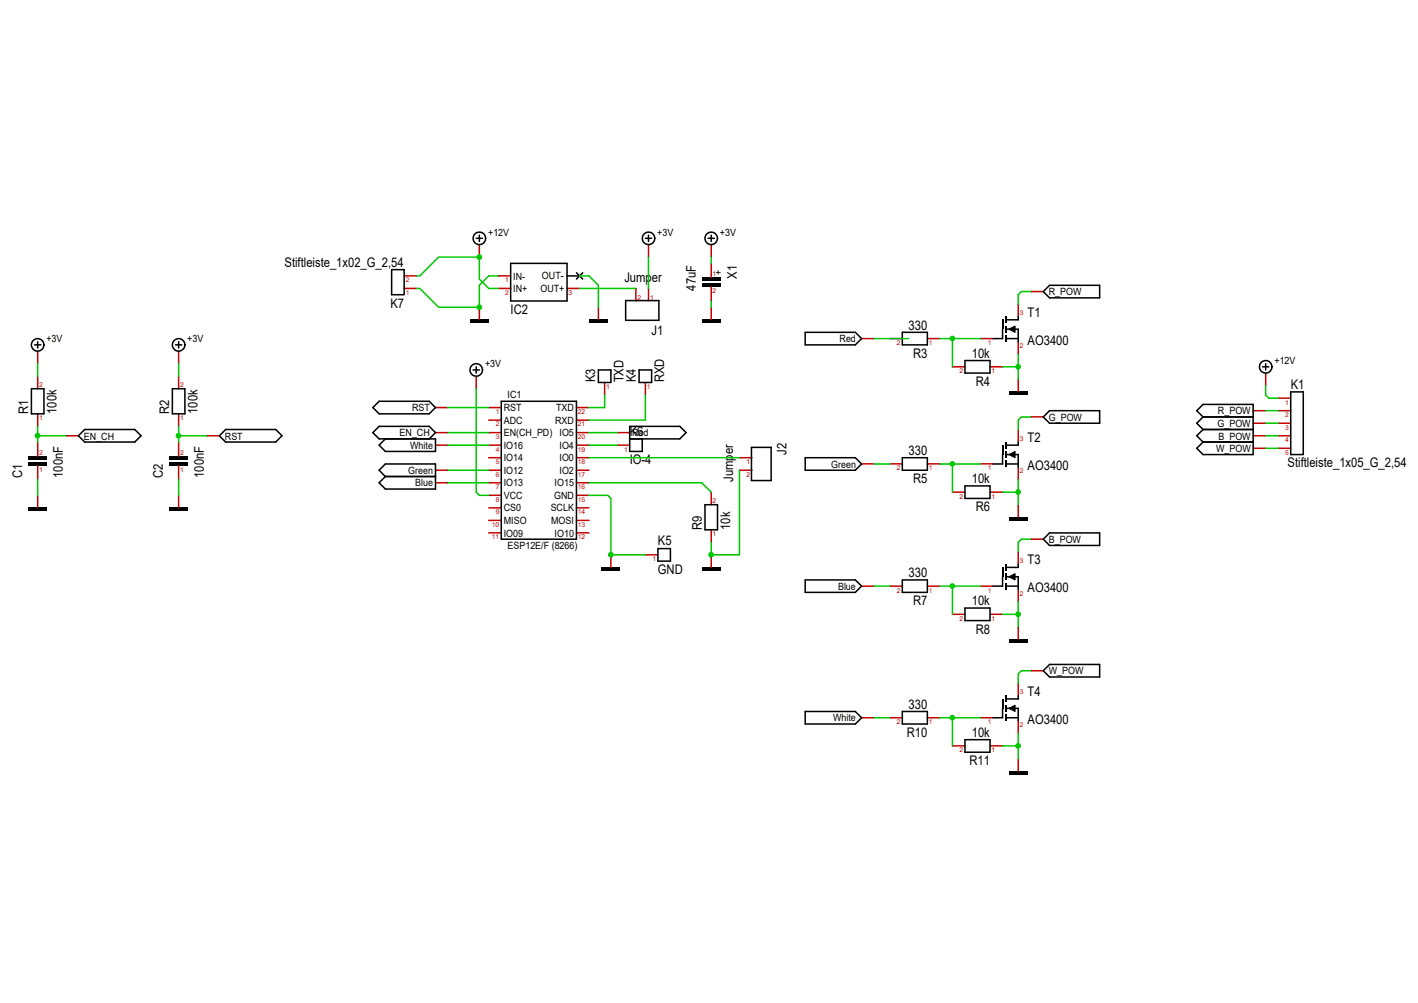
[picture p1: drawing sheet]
<svg xmlns="http://www.w3.org/2000/svg" width="297mm" height="210mm" viewBox="0 0 297 210" stroke-linecap="round" stroke-linejoin="round" font-family="sans-serif">
<path d="M91.2 93.2h2.6M199.5 156.2h2.6M207.4 156.2h2.6M215.9 140.4h2.6" fill="none" stroke="#c80000" stroke-width=".32"/>
<path d="M80.7 91.9h10.5v2.6h-10.5l-1.3-1.3zM202.1 154.9h5.3v2.6h-5.3zM218.5 140.4l1.4-1.3h10.5v2.6h-10.5z" fill="none" stroke="#000001" stroke-width=".32"/>
<path d="M211.3 161.4h4v.7h-4z" fill="#000001"/>
<path d="M205.4 150.3h2.6M213.3 143v2.7M213.3 150.9v2.6M213.3 158.8v2.6" fill="none" stroke="#c80000" stroke-width=".32"/>
<path d="M211.3 148.3l1.3-.7v1.3z" fill="#000001" stroke="#000001" stroke-width=".21"/>
<path d="M209.9 146.3h.3v2h-.3z" fill="#000001"/>
<path d="M210.7 148.3h2.6" fill="none" stroke="#000001" stroke-width=".32"/>
<g fill="#000001">
<path d="M210.5 149.6h.3v1.3h-.3z"/>
<path d="M210.5 147.6h.3v1.3h-.3z"/>
<path d="M210.5 145.7h.3v1.3h-.3z"/>
</g>
<path d="M157.4 93.7h4.1v6.9h-4.1zM250.7 93.9l1.3-1.4h10.5v2.7h-10.5zM270.4 82h2.6v13.2h-2.6zM168.7 148.9h10.5l1.3 1.4-1.3 1.3h-10.5zM189 148.9h5.3v2.7h-5.3zM210 148.3v2h-2M210.7 150.3h2.6M213.3 145.7v.6h-2.6M213.3 148.3v2.6" fill="none" stroke="#000001" stroke-width=".32"/>
<path d="M154.9 98.4h2.6M154.9 95.8h2.6M262.5 93.9h2.6M267.8 93.9h2.6M267.8 91.2h2.6M267.8 88.6h2.6M267.8 86h2.6M267.8 83.4h2.6M180.5 150.3h2.6M186.4 150.3h2.6M194.3 150.3h2.6" fill="none" stroke="#c80000" stroke-width=".32"/>
<path d="M147 118.8h4v.6h-4z" fill="#000001"/>
<g fill="none" stroke="#c80000" stroke-width=".32">
<path d="M84.7 57.8h2.6M84.7 60.4h2.6M133.2 60.4v2.6M135.8 60.4v2.6M91.2 98.4h2.6M126.7 80.1v2.6M129.3 93.2h2.6M129.3 90.6h2.6M135.2 80.1v2.6M91.2 101.1h2.6M135.2 116.2h2.6M149 103v2.7"/>
<path d="M149 110.9v2.6M149 116.2v2.6"/>
</g>
<path d="M82 56.5h2.7v5.2h-2.7zM125.3 77.4h2.7v2.7h-2.7zM131.1 62.9h6.9v4.2h-6.9zM133.9 77.4h2.6v2.7h-2.6zM79.4 98.4l1.3-1.3h10.5v5.3h-10.5l-1.3-1.3 1.3-1.3zM80.7 99.8h10.5M131.9 91.9h10.5l1.3-1.3-1.3-1.3h-10.5v5.2h2.6v-2.6M137.8 114.9h2.6v2.6h-2.6zM147.7 105.7h2.6v5.2h-2.6z" fill="none" stroke="#000001" stroke-width=".32"/>
<path d="M147 67h4v.6h-4z" fill="#000001"/>
<path d="M149 51.2v2.6M149 64.3v2.7" fill="none" stroke="#c80000" stroke-width=".32"/>
<g fill="none" stroke="#000001" stroke-width=".32">
<path d="M148.3 49.9h1.3M149 49.2v1.3"/>
<circle cx="149" cy="49.9" r="1.31"/>
</g>
<g fill="#000001">
<path d="M147 59.4h4v.7h-4z"/>
<path d="M147 58.1h4v.7h-4z"/>
</g>
<path d="M135.8 51.2v2.6M149 55.1v3M149 60.1v2.9" fill="none" stroke="#c80000" stroke-width=".32"/>
<g fill="none" stroke="#000001" stroke-width=".32">
<path d="M135.2 49.9h1.3M135.8 49.2v1.3"/>
<circle cx="135.9" cy="49.9" r="1.31"/>
</g>
<path d="M123.4 67h3.9v.6h-3.9z" fill="#000001"/>
<path d="M125.3 64.3v2.7" fill="none" stroke="#c80000" stroke-width=".32"/>
<path d="M98.4 67h4v.6h-4z" fill="#000001"/>
<path d="M100.4 51.2v2.6M104.3 57.8h2.7M100.4 64.3v2.7M104.3 60.4h2.7M118.8 60.4h2.6M265.1 78.1v2.6M262.5 91.2h2.6M262.5 88.6h2.6M262.5 86h2.6M215.9 112.9h2.6M199.5 128.6h2.6M207.4 128.6h2.6" fill="none" stroke="#c80000" stroke-width=".32"/>
<g fill="none" stroke="#000001" stroke-width=".32">
<path d="M99.8 49.9h1.3M100.4 49.2v1.3M107 55.1h11.8v7.9h-11.8zM118.8 57.8h2.6M120.8 57.1l1.3 1.3M122.1 57.1l-1.3 1.3M264.5 76.8h1.3M265.1 76.1v1.3M252 87.3l-1.3-1.3 1.3-1.3h10.5v7.8h-10.5l-1.3-1.3 1.3-1.3M252 89.9h10.5M252 87.3h10.5M252 87.3l-1.3 1.3 1.3 1.3"/>
<path d="M218.5 112.9l1.4-1.3h10.5v2.6h-10.5zM202.1 127.3h5.3v2.6h-5.3z"/>
<circle cx="100.4" cy="49.9" r="1.31"/>
<circle cx="265.1" cy="76.8" r="1.31"/>
</g>
<path d="M211.3 133.9h4v.6h-4z" fill="#000001"/>
<path d="M213.3 115.5v2.6M205.4 122.7h2.6M213.3 123.4v2.6M213.3 131.2v2.7" fill="none" stroke="#c80000" stroke-width=".32"/>
<path d="M211.3 120.8l1.3-.7v1.3z" fill="#000001" stroke="#000001" stroke-width=".21"/>
<path d="M209.9 118.8h.3v2h-.3z" fill="#000001"/>
<path d="M210.7 120.8h2.6" fill="none" stroke="#000001" stroke-width=".32"/>
<g fill="#000001">
<path d="M210.5 122.1h.3v1.3h-.3z"/>
<path d="M210.5 120.1h.3v1.3h-.3z"/>
<path d="M210.5 118.1h.3v1.3h-.3z"/>
</g>
<path d="M218.5 87.3l1.4-1.3h10.5v2.6h-10.5zM202.1 101.7h5.3v2.7h-5.3zM213.3 118.1v.7h-2.6M189 121.4h5.3v2.6h-5.3zM210 120.8v1.9h-2M210.7 122.7h2.6M213.3 120.8v2.6" fill="none" stroke="#000001" stroke-width=".32"/>
<path d="M215.9 87.3h2.6M199.5 103h2.6M207.4 103h2.6M186.4 122.7h2.6M194.3 122.7h2.6" fill="none" stroke="#c80000" stroke-width=".32"/>
<path d="M211.3 108.3h4v.6h-4z" fill="#000001"/>
<path d="M205.4 97.1h2.6M213.3 89.9v2.6M213.3 97.8v2.6M213.3 105.7v2.6" fill="none" stroke="#c80000" stroke-width=".32"/>
<path d="M211.3 95.2l1.3-.7v1.3z" fill="#000001" stroke="#000001" stroke-width=".21"/>
<path d="M209.9 93.2h.3v2h-.3z" fill="#000001"/>
<path d="M210.7 95.2h2.6" fill="none" stroke="#000001" stroke-width=".32"/>
<g fill="#000001">
<path d="M210.5 96.5h.3v1.3h-.3z"/>
<path d="M210.5 94.5h.3v1.3h-.3z"/>
<path d="M210.5 92.5h.3v1.4h-.3z"/>
</g>
<path d="M202.1 75.5h5.3v2.6h-5.3zM218.5 61l1.4-1.3h10.5v2.7h-10.5zM189 95.8h5.3v2.6h-5.3zM210 95.2v1.9h-2M210.7 97.1h2.6M213.3 92.5v.7h-2.6M213.3 95.2v2.6" fill="none" stroke="#000001" stroke-width=".32"/>
<path d="M199.5 76.8h2.6M207.4 76.8h2.6M215.9 61h2.6M186.4 97.1h2.6M194.3 97.1h2.6" fill="none" stroke="#c80000" stroke-width=".32"/>
<path d="M211.3 82h4v.7h-4z" fill="#000001"/>
<path d="M205.4 70.9h2.6M213.3 63.7v2.6M213.3 71.5v2.7M213.3 79.4v2.6" fill="none" stroke="#c80000" stroke-width=".32"/>
<path d="M211.3 68.9l1.3-.6v1.3z" fill="#000001" stroke="#000001" stroke-width=".21"/>
<path d="M209.9 67h.3v1.9h-.3z" fill="#000001"/>
<path d="M210.7 68.9h2.6" fill="none" stroke="#000001" stroke-width=".32"/>
<g fill="#000001">
<path d="M210.5 70.2h.3v1.3h-.3z"/>
<path d="M210.5 68.3h.3v1.3h-.3z"/>
<path d="M210.5 66.3h.3v1.3h-.3z"/>
</g>
<path d="M168.7 69.6h10.5l1.3 1.3-1.3 1.3h-10.5zM189 69.6h5.3v2.6h-5.3zM210 68.9v2h-2M210.7 70.9h2.6M213.3 66.3v.7h-2.6M213.3 68.9v2.6M168.7 95.8h10.5l1.3 1.3-1.3 1.3h-10.5zM168.7 121.4h10.5l1.3 1.3-1.3 1.3h-10.5z" fill="none" stroke="#000001" stroke-width=".32"/>
<path d="M180.5 70.9h2.6M186.4 70.9h2.6M194.3 70.9h2.6M180.5 97.1h2.6M180.5 122.7h2.6" fill="none" stroke="#c80000" stroke-width=".32"/>
<path d="M126 118.8h3.9v.6h-3.9z" fill="#000001"/>
<path d="M7.9 73.5v2.6M37.4 73.5v2.6M99.8 78.8v2.6M13.8 91.2h2.6M43.3 91.2h2.6M91.2 90.6h2.6M91.2 85.3h2.6M128 116.2v2.6" fill="none" stroke="#c80000" stroke-width=".32"/>
<g fill="none" stroke="#000001" stroke-width=".32">
<path d="M7.2 72.2h1.3M7.9 71.5v1.4M36.8 72.2h1.3M37.4 71.5v1.4M99.1 77.4h1.3M99.8 76.8v1.3M17.7 89.9h10.5l1.3 1.3-1.3 1.3h-10.5l-1.3-1.3zM45.9 91.2l1.4-1.3h10.5l1.3 1.3-1.3 1.3h-10.5zM78.1 90.6l1.3-1.3h10.5l1.3 1.3-1.3 1.3h-10.5zM78.1 85.3l1.3-1.3h10.5l1.3 1.3-1.3 1.3h-10.5z"/>
<circle cx="7.9" cy="72.2" r="1.31"/>
<circle cx="37.4" cy="72.2" r="1.31"/>
<circle cx="99.8" cy="77.5" r="1.31"/>
</g>
<path d="M35.5 106.3h3.9v.7h-3.9z" fill="#000001"/>
<path d="M37.4 103.7v2.6" fill="none" stroke="#c80000" stroke-width=".32"/>
<path d="M5.9 106.3h4v.7h-4z" fill="#000001"/>
<path d="M7.9 78.8v2.6M37.4 78.8v2.6M7.9 86.6v2.7M37.4 86.6v2.7M7.9 103.7v2.6" fill="none" stroke="#c80000" stroke-width=".32"/>
<path d="M6.6 81.4h2.6v5.2h-2.6zM36.1 81.4h2.6v5.2h-2.6z" fill="none" stroke="#000001" stroke-width=".32"/>
<g fill="#000001">
<path d="M35.5 95.5h3.9v.6h-3.9z"/>
<path d="M35.5 96.8h3.9v.7h-3.9z"/>
</g>
<path d="M37.4 92.5v3M37.4 97.5v2.9" fill="none" stroke="#c80000" stroke-width=".32"/>
<g fill="#000001">
<path d="M5.9 95.5h4v.6h-4z"/>
<path d="M5.9 96.8h4v.7h-4z"/>
</g>
<g fill="none" stroke="#c80000" stroke-width=".32">
<path d="M7.9 92.5v3M7.9 97.5v2.9M102.4 85.3h2.6M102.4 87.9h2.6M102.4 90.6h2.6M102.4 93.2h2.6M102.4 95.8h2.6M102.4 98.4h2.6M120.8 85.3h2.6M120.8 87.9h2.6M120.8 90.6h2.6M120.8 93.2h2.6"/>
<path d="M120.8 95.8h2.6M120.8 98.4h2.6M102.4 101.1h2.6M102.4 103.7h2.6M102.4 106.3h2.6M102.4 108.9h2.6M102.4 111.6h2.6M120.8 101.1h2.6M120.8 103.7h2.6M120.8 106.3h2.6M120.8 108.9h2.6M120.8 111.6h2.6"/>
</g>
<path d="M105 84h15.8v28.9h-15.8z" fill="none" stroke="#000001" stroke-width=".32"/>
<path d="M93.8 93.2h8.6M183.1 150.3h3.3" fill="none" stroke="#00c800" stroke-width=".32"/>
<circle cx="199.5" cy="150.2" r=".59" fill="#00c800"/>
<path d="M121.4 60.4h11.8M123.4 93.2h5.9M123.4 95.8h31.5M126.7 82.7v2.6h-3.3M135.2 82.7v5.2h-11.8M265.1 93.9h2.7M123.4 101.1h23.6l2 1.9M196.9 150.3h2.6M205.4 150.3h-5.9v5.9M215.9 140.4h-2l-.6 .7v1.9" fill="none" stroke="#00c800" stroke-width=".32"/>
<circle cx="100.4" cy="53.8" r=".6" fill="#00c800"/>
<path d="M87.3 57.8h.6l4-4h8.5v4.6l2 2h1.9M265.1 80.7v2l.7 .7h2M265.1 91.2h2.7M215.9 112.9h-2l-.6 .6v2" fill="none" stroke="#00c800" stroke-width=".32"/>
<circle cx="199.5" cy="122.7" r=".6" fill="#00c800"/>
<path d="M215.9 87.3h-2l-.6 .6v2M265.1 88.6h2.7M196.9 122.7h2.6M205.4 122.7h-5.9v5.9" fill="none" stroke="#00c800" stroke-width=".32"/>
<circle cx="199.5" cy="97.1" r=".59" fill="#00c800"/>
<path d="M215.9 61h-2l-.6 .7v2M196.9 97.1h2.6M205.4 97.1h-5.9v5.9M265.1 86h2.7" fill="none" stroke="#00c800" stroke-width=".32"/>
<circle cx="199.5" cy="70.9" r=".59" fill="#00c800"/>
<path d="M183.1 70.9h7.2M196.9 70.9h2.6M205.4 70.9h-5.9v5.9M93.8 90.6h8.6M93.8 98.4h8.6M123.4 90.6h5.9M183.1 97.1h3.3M93.8 101.1h8.6M183.1 122.7h3.3" fill="none" stroke="#00c800" stroke-width=".32"/>
<circle cx="7.9" cy="91.2" r=".6" fill="#00c800"/>
<path d="M7.9 89.3v3.2M7.9 91.2h5.9M93.8 85.3h8.6" fill="none" stroke="#00c800" stroke-width=".32"/>
<circle cx="37.4" cy="91.2" r=".59" fill="#00c800"/>
<path d="M135.8 53.8v6.6M149 53.8v1.3M7.9 76.1v2.7M37.4 76.1v2.7M37.4 91.2h5.9M37.4 89.3v3.2M99.8 81.4v21.6l.6 .7h2" fill="none" stroke="#00c800" stroke-width=".32"/>
<circle cx="213.3" cy="156.1" r=".59" fill="#00c800"/>
<path d="M210 156.2h3.3v2.6M213.3 153.5v2.7" fill="none" stroke="#00c800" stroke-width=".32"/>
<circle cx="149" cy="116.1" r=".6" fill="#00c800"/>
<path d="M154.9 98.4v17.8h-5.9v-2.7" fill="none" stroke="#00c800" stroke-width=".32"/>
<circle cx="100.4" cy="64.3" r=".6" fill="#00c800"/>
<path d="M87.3 60.4h.6l4 3.9h8.5" fill="none" stroke="#00c800" stroke-width=".32"/>
<circle cx="128" cy="116.1" r=".6" fill="#00c800"/>
<path d="M104.3 57.8h-1.9l-2 1.9v4.6M121.4 57.8h2l1.9 1.9v4.6M149 63v1.3M128 116.2h7.2" fill="none" stroke="#00c800" stroke-width=".32"/>
<circle cx="213.3" cy="128.6" r=".6" fill="#00c800"/>
<path d="M210 128.6h3.3v2.6M213.3 126v2.6" fill="none" stroke="#00c800" stroke-width=".32"/>
<circle cx="213.3" cy="103" r=".6" fill="#00c800"/>
<path d="M210 103h3.3v2.7M213.3 100.4v2.6" fill="none" stroke="#00c800" stroke-width=".32"/>
<circle cx="213.3" cy="76.8" r=".59" fill="#00c800"/>
<path d="M210 76.8h3.3v2.6M213.3 74.2v2.6M7.9 100.4v3.3M37.4 100.4v3.3M123.4 103.7h3.9l.7 .7v11.8" fill="none" stroke="#00c800" stroke-width=".32"/>
<g font-size="2.8" fill="#000001">
<text x="59.6" y="55.9">Stiftleiste_1x02_G_2,54</text>
<text x="130.8" y="59.1">Jumper</text>
<text x="154.3" y="58.4" transform="rotate(-90 154.3 58.4)">X1</text>
<text x="81.8" y="64.4">K7</text>
<text x="107" y="65.6">IC2</text>
<text x="145.8" y="60.9" transform="rotate(-90 145.8 60.9)">47uF</text>
<text x="136.5" y="70.2">J1</text>
<text x="190.3" y="69">330</text>
<text x="215.3" y="66.3">T1</text>
<text x="191.3" y="74.9">R3</text>
<text x="203.6" y="74.9">10k</text>
<text x="215.3" y="72.2">AO3400</text>
<text x="124.7" y="80.1" transform="rotate(-90 124.7 80.1)">K3</text>
<text x="130.6" y="80.1" transform="rotate(-90 130.6 80.1)">TXD</text>
<text x="133.2" y="80.1" transform="rotate(-90 133.2 80.1)">K4</text>
<text x="139.1" y="80.1" transform="rotate(-90 139.1 80.1)">RXD</text>
<text x="204.4" y="80.8">R4</text>
<text x="270.4" y="81.4">K1</text>
<text x="5.9" y="86.6" transform="rotate(-90 5.9 86.6)">R1</text>
<text x="11.8" y="86.6" transform="rotate(-90 11.8 86.6)">100k</text>
<text x="35.5" y="86.6" transform="rotate(-90 35.5 86.6)">R2</text>
<text x="41.4" y="86.6" transform="rotate(-90 41.4 86.6)">100k</text>
<text x="131.9" y="91.2">K6</text>
<text x="164.7" y="95.2" transform="rotate(-90 164.7 95.2)">J2</text>
<text x="190.3" y="95.2">330</text>
<text x="215.3" y="92.5">T2</text>
<text x="4.6" y="100.1" transform="rotate(-90 4.6 100.1)">C1</text>
<text x="13.1" y="100.1" transform="rotate(-90 13.1 100.1)">100nF</text>
<text x="34.1" y="100.1" transform="rotate(-90 34.1 100.1)">C2</text>
<text x="42.7" y="100.1" transform="rotate(-90 42.7 100.1)">100nF</text>
<text x="131.9" y="97.1">IO-4</text>
<text x="153.6" y="100.9" transform="rotate(-90 153.6 100.9)">Jumper</text>
<text x="191.3" y="101.2">R5</text>
<text x="203.6" y="101.2">10k</text>
<text x="215.3" y="98.4">AO3400</text>
<text x="269.7" y="97.8">Stiftleiste_1x05_G_2,54</text>
<text x="204.4" y="107.1">R6</text>
<text x="147" y="110.9" transform="rotate(-90 147 110.9)">R9</text>
<text x="152.9" y="110.9" transform="rotate(-90 152.9 110.9)">10k</text>
<text x="137.8" y="114.2">K5</text>
<text x="215.3" y="118.1">T3</text>
<text x="137.8" y="120.1">GND</text>
<text x="190.3" y="120.8">330</text>
<text x="215.3" y="124">AO3400</text>
<text x="191.3" y="126.7">R7</text>
<text x="203.6" y="126.7">10k</text>
<text x="204.4" y="132.7">R8</text>
<text x="190.3" y="148.4">330</text>
<text x="215.3" y="145.7">T4</text>
<text x="189.9" y="154.3">R10</text>
<text x="203.6" y="154.3">10k</text>
<text x="215.3" y="151.6">AO3400</text>
<text x="203.1" y="160.2">R11</text>
</g>
<g font-size="2.1" fill="#000001">
<text x="102.3" y="49.4">+12V</text>
<text x="137.7" y="49.4">+3V</text>
<text x="150.8" y="49.4">+3V</text>
<text x="107.5" y="58.5">IN-</text>
<text x="113.5" y="58.4">OUT-</text>
<text x="151.2" y="57.6" transform="rotate(-90 151.2 57.6)">+</text>
<text x="107.5" y="61.2">IN+</text>
<text x="113.2" y="61.2">OUT+</text>
<text x="219.7" y="61.8">R_POW</text>
<text x="9.7" y="71.7">+3V</text>
<text x="39.2" y="71.7">+3V</text>
<text x="175.9" y="71.7">Red</text>
<text x="101.6" y="76.9">+3V</text>
<text x="267" y="76.3">+12V</text>
<text x="106.3" y="83.4">IC1</text>
<text x="86.3" y="86.1">RST</text>
<text x="105.5" y="88.7">ADC</text>
<text x="105.5" y="86.1">RST</text>
<text x="116.3" y="88.7">RXD</text>
<text x="116.5" y="86.1">TXD</text>
<text x="219.7" y="88.1">G_POW</text>
<text x="255" y="89.4">G_POW</text>
<text x="255.1" y="86.8">R_POW</text>
<text x="17.6" y="92">EN_CH</text>
<text x="47.1" y="92">RST</text>
<text x="83.7" y="91.4">EN_CH</text>
<text x="85.9" y="94">White</text>
<text x="105.5" y="94">IO16</text>
<text x="105.5" y="91.4">EN(CH_PD)</text>
<text x="117.2" y="91.4">IO5</text>
<text x="117.2" y="94">IO4</text>
<text x="132.4" y="91.4">Red</text>
<text x="254.7" y="94.6">W_POW</text>
<text x="255.2" y="92">B_POW</text>
<text x="85.5" y="99.2">Green</text>
<text x="87" y="101.8">Blue</text>
<text x="105.5" y="101.8">IO13</text>
<text x="105.5" y="99.2">IO12</text>
<text x="105.5" y="96.6">IO14</text>
<text x="116.2" y="101.8">IO15</text>
<text x="117.2" y="96.6">IO0</text>
<text x="117.2" y="99.2">IO2</text>
<text x="174.1" y="97.9">Green</text>
<text x="105.5" y="107.1">CS0</text>
<text x="105.5" y="104.5">VCC</text>
<text x="115.4" y="107.1">SCLK</text>
<text x="116.1" y="104.5">GND</text>
<text x="105.5" y="112.3">IO09</text>
<text x="105.5" y="109.7">MISO</text>
<text x="115.4" y="109.7">MOSI</text>
<text x="116.2" y="112.3">IO10</text>
<text x="219.7" y="113.6">B_POW</text>
<text x="106.3" y="114.9">ESP12E/F (8266)</text>
<text x="175.6" y="123.5">Blue</text>
<text x="219.7" y="141.2">W_POW</text>
<text x="174.5" y="151">White</text>
</g>
<g font-size="1.4" fill="#c80000">
<text x="85" y="59.1">2</text>
<text x="105.8" y="59.1">1</text>
<text x="149.3" y="57.8">1</text>
<text x="85" y="61.7">1</text>
<text x="105.8" y="61.7">2</text>
<text x="119.1" y="61.7">3</text>
<text x="133.5" y="62.7">2</text>
<text x="136.2" y="62.7">1</text>
<text x="149.3" y="61.4">2</text>
<text x="213.6" y="66">3</text>
<text x="187.9" y="72.2">2</text>
<text x="194.6" y="72.2">1</text>
<text x="206.9" y="72.2">1</text>
<text x="213.6" y="72.9">2</text>
<text x="8.2" y="81.1">2</text>
<text x="37.7" y="81.1">2</text>
<text x="127" y="81.4">1</text>
<text x="135.5" y="81.4">1</text>
<text x="201" y="78.1">2</text>
<text x="207.7" y="78.1">1</text>
<text x="8.2" y="88">1</text>
<text x="37.7" y="88">1</text>
<text x="103.9" y="89.3">2</text>
<text x="103.9" y="86.7">1</text>
<text x="121.1" y="86.7">22</text>
<text x="121.1" y="89.3">21</text>
<text x="269.2" y="89.9">3</text>
<text x="269.2" y="87.3">2</text>
<text x="269.2" y="84.7">1</text>
<text x="8.2" y="95.2">2</text>
<text x="37.7" y="95.2">2</text>
<text x="103.9" y="94.5">4</text>
<text x="103.9" y="91.9">3</text>
<text x="121.1" y="91.9">20</text>
<text x="121.1" y="94.5">19</text>
<text x="130.8" y="94.5">1</text>
<text x="213.6" y="92.2">3</text>
<text x="269.2" y="95.2">5</text>
<text x="269.2" y="92.6">4</text>
<text x="8.2" y="98.8">1</text>
<text x="37.7" y="98.8">1</text>
<text x="103.9" y="99.8">6</text>
<text x="103.9" y="97.2">5</text>
<text x="121.1" y="97.2">18</text>
<text x="121.1" y="99.8">17</text>
<text x="156.4" y="99.8">2</text>
<text x="156.4" y="97.2">1</text>
<text x="187.9" y="98.5">2</text>
<text x="194.6" y="98.5">1</text>
<text x="206.9" y="98.5">1</text>
<text x="213.6" y="99.1">2</text>
<text x="103.9" y="107.7">9</text>
<text x="103.9" y="105">8</text>
<text x="103.9" y="102.4">7</text>
<text x="121.1" y="102.4">16</text>
<text x="121.1" y="105">15</text>
<text x="121.1" y="107.7">14</text>
<text x="149.3" y="105.3">2</text>
<text x="201" y="104.4">2</text>
<text x="207.7" y="104.4">1</text>
<text x="103" y="112.9">11</text>
<text x="103" y="110.3">10</text>
<text x="121.1" y="110.3">13</text>
<text x="121.1" y="112.9">12</text>
<text x="149.3" y="112.2">1</text>
<text x="136.7" y="117.5">1</text>
<text x="213.6" y="117.8">3</text>
<text x="187.9" y="124.1">2</text>
<text x="194.6" y="124.1">1</text>
<text x="206.9" y="124.1">1</text>
<text x="213.6" y="124.7">2</text>
<text x="201" y="130">2</text>
<text x="207.7" y="130">1</text>
<text x="213.6" y="145.4">3</text>
<text x="187.9" y="151.6">2</text>
<text x="194.6" y="151.6">1</text>
<text x="206.9" y="151.6">1</text>
<text x="213.6" y="152.3">2</text>
<text x="201" y="157.5">2</text>
<text x="207.7" y="157.5">1</text>
</g>
</svg>
